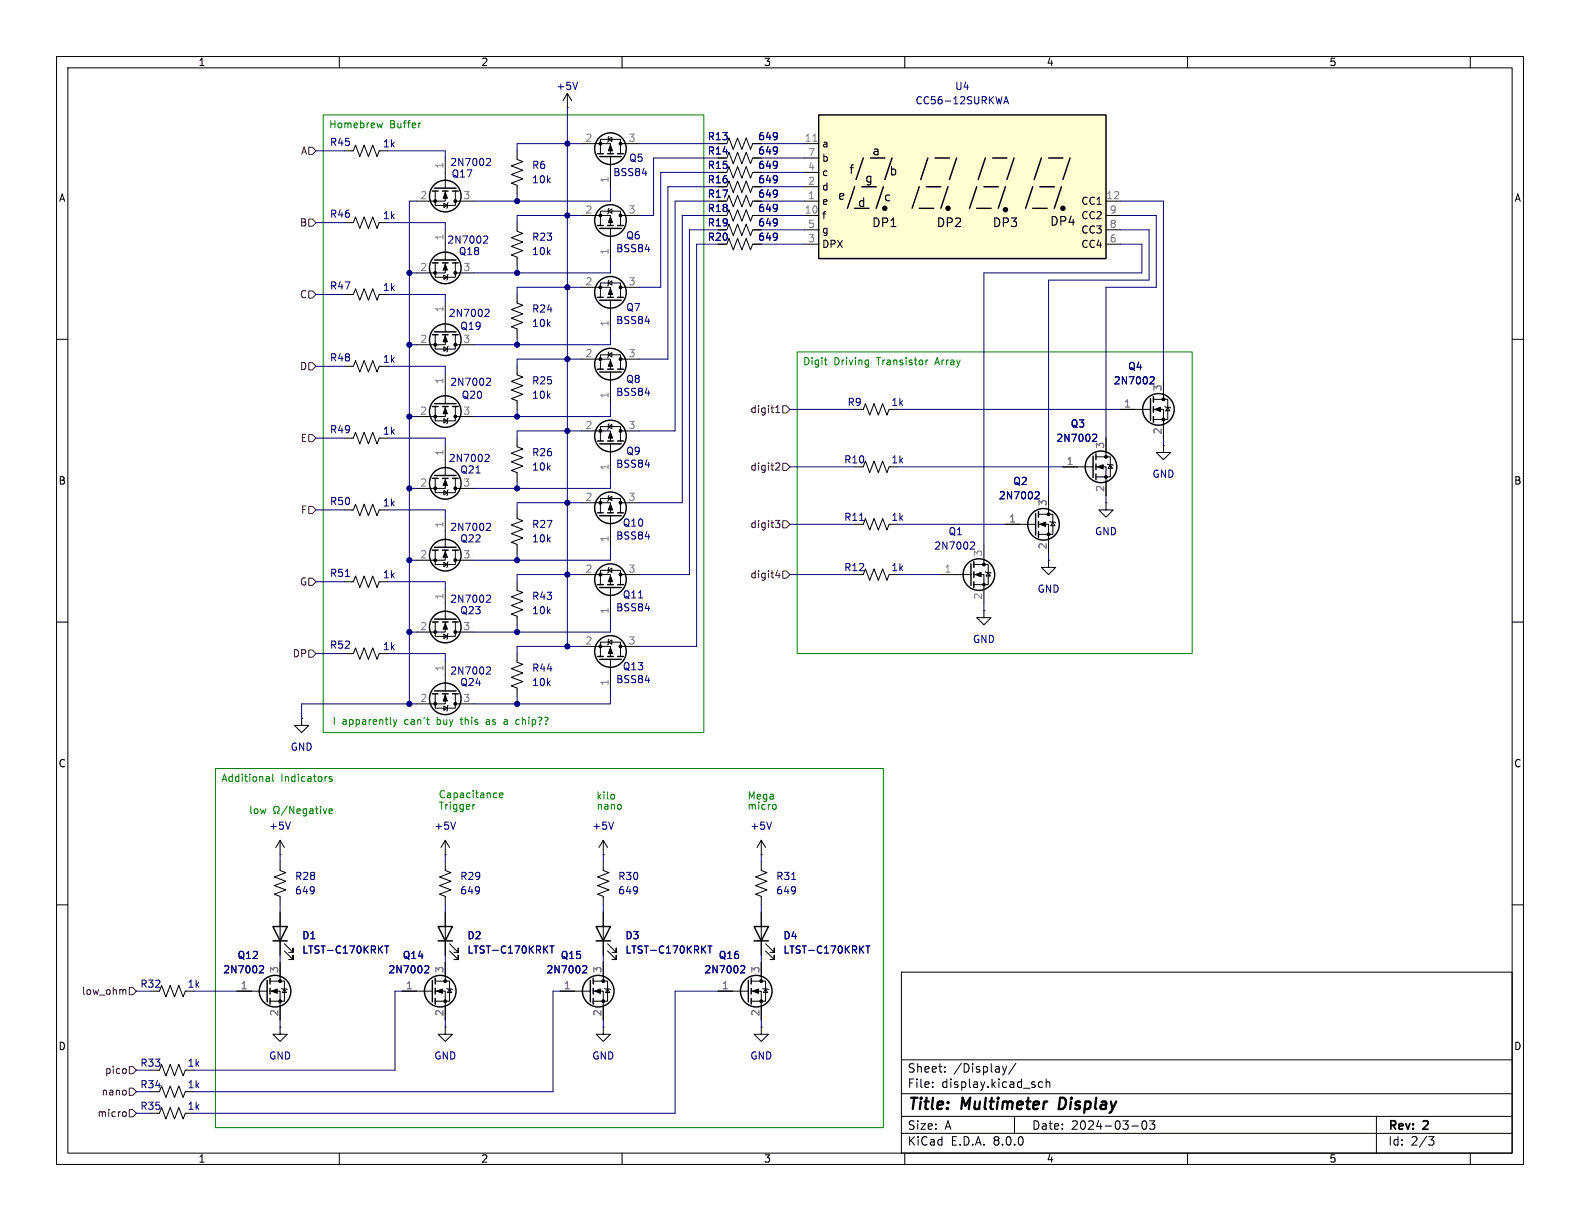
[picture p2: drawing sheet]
<svg xmlns="http://www.w3.org/2000/svg" width="279mm" height="216mm" viewBox="0 0 279 216" stroke-linecap="round" stroke-linejoin="round" font-family="sans-serif">
<g fill="none" stroke="#000" stroke-width=".18">
<path d="M10 10h259.4v195.9h-259.4zM12 12h255.4v191.9h-255.4zM60 10v2M110 10v2M160 10v2M210 10v2M260 10v2M61 26.7h1.5l.4-1 .7 2 .8-2 .8 2 .7-2 .8 2 .4-1h.2M91.4 26.7v1.5l1.1 .4-2.1 .7 2.1 .8-2.1 .8 2.1 .7-2.1 .8 1 .4v1.5M128.5 30.5l.4-1 .8 2 .7-2 .8 2 .8-2 .7 2 .4-1h1.5M128.5 35.6l.4-1.1 .8 2.1 .7-2.1 .8 2.1 .8-2.1 .7 2.1 .4-1h1.5M128.5 27.9l.4-1 .8 2.1 .7-2.1 .8 2.1 .8-2.1 .7 2.1 .4-1.1h1.5"/>
<path d="M128.5 38.1l.4-1 .8 2 .7-2 .8 2 .8-2 .7 2 .4-1h1.5M128.5 33l.4-1 .8 2 .7-2 .8 2 .8-2 .7 2 .4-1h1.5M128.5 25.4l.4-1 .8 2 .7-2 .8 2 .8-2 .7 2 .4-1h1.5M10 60h2M267.4 60h2M61 77.5h1.5l.4-1 .7 2 .8-2 .8 2 .7-2 .8 2 .4-1h.2M78.7 78.7v5.4M91.4 77.5v1.5l1.1 .4-2.1 .7 2.1 .8-2.1 .8 2.1 .7-2.1 .8 1 .4v1.5M152.4 72.4h.3l.3-1 .8 2 .8-2 .7 2 .8-2 .7 2 .4-1M195.6 77.5v3.3M198.1 72.4h5.4M204 72.4h1.7v5.1"/>
<path d="M204 70.6h2.5v3.6h-2.5M205.7 78.7v1.3h1.3l-1.3 1.3-1.2-1.3h1.2M205.7 78.7h.1M205.7 67.3v3.3M206 71.9l.1 .1h.8l.1 .1M206.5 72l.4 .6h-.8zM61 90.2h1.5l.4-1 .7 2 .8-2 .8 2 .7-2 .8 2 .4-1h.2M77 84.6v2.5h3.5v-2.5M77 97.3v2.5h3.5v-2.5M78.5 86.7l.6 .4-.6 .4zM78.5 99.4l.6 .4-.6 .4zM78.7 84.6v1.8h-5"/>
<path d="M78.7 97.3v1.8h-5M78.7 91.4v5.4M79.2 86.6l-.1 .1v.8l-.1 .1M79.2 99.3l-.1 .1v.8l-.1 .1M80.5 86.4h3.3M80.5 99.1h3.3M91.4 90.2v1.5l1.1 .4-2.1 .7 2.1 .8-2.1 .8 2.1 .7-2.1 .8 1 .4v1.5M152.7 92.7l.3-1 .8 2 .8-2 .7 2 .8-2 .7 2 .4-1M152.7 82.6l.3-1.1 .8 2.1 .8-2.1 .7 2.1 .8-2.1 .7 2.1 .4-1M172.2 99.8h2.6v3.6h-2.6M174 96.5v3.3M177.8 92.7h5.3"/>
<path d="M183.6 92.7h1.8v5.1M183.6 90.9h2.6v3.6h-2.6M185.4 99.1v1.2h1.3l-1.3 1.3-1.3-1.3h1.3M185.4 99.1h.1M185.4 87.6v3.3M185.7 92.2l.1 .1h.8l.1 .2M186.2 92.3l.4 .7h-.8zM188 82.6h5.3M193.8 82.6h1.8v5M193.8 80.8h2.5v3.5h-2.5M195.6 88.9v1.3h1.2l-1.2 1.2-1.3-1.2h1.3M195.6 88.9h.1"/>
<path d="M195.8 82l.2 .2h.7l.1 .1M196.3 82.2l.4 .6h-.7zM10 110h2M61 102.9h1.5l.4-1 .7 2 .8-2 .8 2 .7-2 .8 2 .4-1h.2M61 115.6h1.5l.4-1 .7 2 .8-2 .8 2 .7-2 .8 2 .4-1h.2M77 110v2.5h3.5v-2.5M78.5 112.1l.6 .4-.6 .4zM78.7 110v1.8h-5M78.7 104.1v5.4M78.7 116.8v5.4M79.2 112l-.1 .1v.8l-.1 .1M80.5 111.8h3.3"/>
<path d="M102.9 101.6h5v1.8M106.2 103.4v-2.6h3.5v2.6M107.6 100.8l.6-.3v.7zM107.7 100.3l-.1 .2v.7l-.2 .1M107.9 103.9v5.3M109.7 101.6h3.3M152.7 101.6l.3-1 .8 2 .8-2 .7 2 .8-2 .7 2 .4-1M166.4 101.6h5.3M172.2 101.6h1.8v5.1M174 108v1.2h1.3l-1.3 1.3-1.3-1.3h1.3M174 108h.1M174.2 101.1l.2 .1h.7l.2 .1"/>
<path d="M174.8 101.2l.3 .7h-.7zM267.4 110h2M53.3 127v1.3h1.3l-1.3 1.2-1.2-1.2h1.2M53.3 127h.1M77 122.7v2.5h3.5v-2.5M78.5 124.8l.6 .4-.6 .4zM78.7 122.7v1.8h-5M79.2 124.7l-.1 .1v.8l-.1 .1M80.5 124.5h3.3M10 160h2M49.5 151.1h.1M49.5 148.6l-.7 1.3"/>
<path d="M49.5 148.6v2.5M49.5 148.6l.8 1.3M106.7 151.1h.1M106.7 152.4v1.5l1 .4-2 .8 2 .7-2 .8 2 .8-2 .7 1 .4v1.5M106.7 148.6l-.8 1.3M106.7 148.6v2.5M106.7 148.6l.7 1.3M267.4 160h2M99.1 175.3h5.3M104.9 175.3h1.8v5M104.9 173.5h2.5v3.5h-2.5M106.7 170.2v3.3"/>
<path d="M106.9 174.8l.2 .1h.7l.1 .1M107.4 174.9l.4 .6h-.7zM134.6 161.3v7.6M135.4 168.1l1.5 1.6v-.8v.8h-.8M135.4 166.9l1.5 1.5v-.8v.8h-.8M159.4 171.9h108v32h-108zM106.7 181.6v1.3h1.2l-1.2 1.3-1.3-1.3h1.3M106.7 181.6h.1M159.4 197.4h108M159.4 193.4h108M159.4 187.4h108M164.9 192.1v.2"/>
<path d="M164.9 191.4v.1M167.1 189.4v.2M167.1 188.7v.1M177.3 188.6l.3 1M177.6 189.6l-.1 .3-.2 .2M178 188.6l-.4 1M179.4 197.4v3M179.6 188l-1.2 1.9M184.4 191.4l-.5-.1-.3 .3v.4l.2 .2h.6M185 191.4l.2-.1 .4 .1v.9M185 190.8v1.5M200.1 199.1h1.2"/>
<path d="M202.1 198.3l.2-.1a.81 .81 0 0 1 .6 .6 .81 .81 0 0 1-.3 .8l-.2 .1a.81 .81 0 0 1-.3-1.4zM203.3 198.2h.9l-.5 .6 .4 .1v.6l-.2 .2h-.4l-.2-.2M243.4 197.4v6.5M60 203.9v2M110 203.9v2M159.4 200.4h108M160 203.9v2M210 203.9v2M252.6 201h1l-.5 .6 .4 .1 .1 .5-.3 .3h-.4M260 203.9v2"/>
</g>
<path d="M187.5 194.1l-.3 2h.5" fill="none" stroke="#000" stroke-width=".4"/>
<g fill="none" stroke="#000" stroke-width=".25">
<path d="M203.5 70.5v3.8M204 70.1v1M204 71.9v1M204 73.7v1M76.5 84.6h1M76.5 97.3h1M76.8 84.1h3.8M76.8 96.8h3.8M78.2 84.6h1M78.2 97.3h1M80 84.6h1M80 97.3h1"/>
<path d="M171.7 99.7v3.8M172.2 99.3v1M183.1 90.8v3.8M183.6 90.4v1M183.6 92.2v1M183.6 94v1M193.3 80.6v3.9M193.8 80.3v1M193.8 82v1.1M193.8 83.8v1M76.5 110h1M76.8 109.5h3.8"/>
<path d="M78.2 110h1M80 110h1M105.7 103.4h1M106 103.9h3.9M107.4 103.4h1.1M109.2 103.4h1M172.2 101.1v1M172.2 102.9v1M76.5 122.7h1M76.8 122.2h3.8M78.2 122.7h1M80 122.7h1"/>
<path d="M104.4 173.4v3.8M104.9 173v1M104.9 174.8v1M104.9 176.5v1M133.3 163.8h2.6l-1.3 2.6zM133.3 166.4h2.6"/>
<circle cx="204.9" cy="72.4" r="2.79"/>
<circle cx="78.7" cy="85.5" r="2.79"/>
<circle cx="78.7" cy="98.2" r="2.79"/>
<circle cx="184.5" cy="92.7" r="2.79"/>
<circle cx="194.7" cy="82.5" r="2.79"/>
<circle cx="78.7" cy="110.9" r="2.79"/>
<circle cx="107.9" cy="102.5" r="2.79"/>
<circle cx="173.1" cy="101.6" r="2.79"/>
<circle cx="78.7" cy="123.6" r="2.79"/>
<circle cx="105.8" cy="175.3" r="2.79"/>
</g>
<g fill="#000" stroke="#000" stroke-width=".18">
<path d="M204.2 72.4l1-.4v.8zM78.7 84.8l.4 1.1h-.7zM78.7 97.5l.4 1.1h-.7zM183.9 92.7l1-.4v.8zM194.1 82.6l1-.4v.7zM78.7 110.2l.4 1.1h-.7zM107.9 101.9l.4 1h-.7zM172.5 101.6l1-.4v.8zM78.7 122.9l.4 1.1h-.7zM105.2 175.3l1-.4v.7z"/>
<circle cx="205.7" cy="74.2" r=".25"/>
<circle cx="205.7" cy="70.6" r=".25"/>
<circle cx="77" cy="99.1" r=".25"/>
<circle cx="77" cy="86.4" r=".25"/>
<circle cx="80.5" cy="99.1" r=".25"/>
<circle cx="80.5" cy="86.4" r=".25"/>
<circle cx="174" cy="99.8" r=".25"/>
<circle cx="185.4" cy="90.9" r=".25"/>
<circle cx="185.4" cy="94.5" r=".25"/>
<circle cx="195.6" cy="80.8" r=".25"/>
<circle cx="195.6" cy="84.3" r=".25"/>
<circle cx="77" cy="111.8" r=".25"/>
<circle cx="80.5" cy="111.8" r=".25"/>
<circle cx="106.2" cy="101.6" r=".25"/>
<circle cx="109.7" cy="101.6" r=".25"/>
<circle cx="174" cy="103.4" r=".25"/>
<circle cx="77" cy="124.5" r=".25"/>
<circle cx="80.5" cy="124.5" r=".25"/>
<circle cx="106.7" cy="173.5" r=".25"/>
<circle cx="106.7" cy="177" r=".25"/>
</g>
<g fill="none" stroke="#000084" stroke-width=".18">
<path d="M193.4 76.8h.4l.1 .3-.7 .9h.7M203.6 66.6l.4 .1 .1 .3-.8 .9h.8M86 80.3l.4 .1 .1 .3-.8 .9h.8M86.2 92.5l.4 .1 .1 .3-.7 .9h.7M171.8 95.8l.4 .1 .1 .3-.7 .9h.7M183.2 86.9l.5 .1 .1 .3-.8 .9h.8M86.2 117.9l.4 .1 .1 .3-.7 .9h.7M86.2 105.2l.4 .1 .1 .3-.7 .9h.7M51.3 145.4l-.4 1.2M108.5 145.4l-.4 1.2M103.2 170.8h.4l.2 .3-.8 .9h.8M153.1 167.3h.7"/>
<path d="M153.5 167.3v1.2"/>
</g>
<path d="M152 92h.7M61.1 101.9h.7" fill="none" stroke="#000080" stroke-width=".18"/>
<path d="M144.8 20.3h50.8v25.4h-50.8z" fill="#fffed0"/>
<g fill="none" stroke="#000" stroke-width=".25">
<path d="M76.5 33.8h1M76.8 33.3h3.8M78.2 33.8h1M80 33.8h1M105.7 27.2h1M105.7 39.9h1M106 27.7h3.9M107.4 27.2h1.1M107.4 39.9h1.1M109.2 27.2h1M109.2 39.9h1M144.8 20.3h50.8v25.4h-50.8z"/>
<path d="M151.1 33l-1.2 3.8M151.1 36.8h2.6M152.4 33h2.5M152.7 27.9l-1.3 3.9M153.9 27.9h2.6M156.2 33l-1.3 3.8M157.7 27.9l-1.2 3.9M162.6 36.8h2.5M162.6 33l-1.3 3.8M163.8 33h2.6M164.1 27.9l-1.3 3.9M165.4 27.9h2.5"/>
<path d="M167.6 33l-1.2 3.8M169.2 27.9l-1.3 3.9M172.7 36.8h2.6M172.7 33l-1.3 3.8M174 33h2.5M174.2 27.9l-1.2 3.9M175.5 27.9h2.6M177.8 33l-1.3 3.8M179.3 27.9l-1.2 3.9M182.6 36.8h2.6M182.6 33l-1.2 3.8M183.9 33h2.5"/>
<path d="M184.1 27.9l-1.2 3.9M185.4 27.9h2.6M187.7 33l-1.3 3.8M189.2 27.9l-1.2 3.9M76.5 46.5h1M76.5 59.2h1M76.8 46h3.8M76.8 58.7h3.8M78.2 46.5h1M78.2 59.2h1M80 46.5h1M80 59.2h1"/>
<path d="M105.7 52.6h1M106 53.1h3.9M106 40.4h3.9M107.4 52.6h1.1M109.2 52.6h1M76.5 71.9h1M76.8 71.4h3.8M78.2 71.9h1M80 71.9h1M105.7 78h1M105.7 65.3h1M106 78.5h3.9"/>
<path d="M106 65.8h3.9M107.4 78h1.1M107.4 65.3h1.1M109.2 78h1M109.2 65.3h1M105.7 90.7h1M106 91.2h3.9M107.4 90.7h1.1M109.2 90.7h1M105.7 116.1h1M106 116.6h3.9M107.4 116.1h1.1"/>
<path d="M109.2 116.1h1M47.2 173.4v3.8M47.8 173v1M47.8 174.8v1M47.8 176.5v1M48.3 163.8h2.5l-1.3 2.6zM48.3 166.4h2.5M76.5 173.4v3.8M77 173v1M77 174.8v1M77 176.5v1M77.5 163.8h2.5l-1.3 2.6z"/>
<path d="M77.5 166.4h2.5M105.4 163.8h2.5l-1.2 2.6zM105.4 166.4h2.5M132.3 173.4v3.8M132.8 173v1M132.8 174.8v1M132.8 176.5v1"/>
<circle cx="78.7" cy="34.7" r="2.79"/>
<circle cx="107.9" cy="39" r="2.79"/>
<circle cx="107.9" cy="26.3" r="2.79"/>
<circle cx="78.7" cy="47.4" r="2.79"/>
<circle cx="107.9" cy="51.7" r="2.79"/>
<circle cx="78.7" cy="60.1" r="2.79"/>
<circle cx="78.7" cy="72.8" r="2.79"/>
<circle cx="107.9" cy="64.4" r="2.79"/>
<circle cx="107.9" cy="77.1" r="2.79"/>
<circle cx="107.9" cy="89.8" r="2.79"/>
<circle cx="107.9" cy="115.2" r="2.79"/>
<circle cx="48.6" cy="175.3" r="2.79"/>
<circle cx="77.9" cy="175.3" r="2.79"/>
<circle cx="133.7" cy="175.3" r="2.79"/>
</g>
<g fill="#000" stroke="#000" stroke-width=".25">
<circle cx="156.5" cy="36.8" r=".36"/>
<circle cx="167.6" cy="36.8" r=".36"/>
<circle cx="177.8" cy="37.1" r=".36"/>
<circle cx="188" cy="36.8" r=".36"/>
</g>
<g fill="none" stroke="#000" stroke-width=".18">
<path d="M100.3 19.1h.1M100.3 16.5l-.7 1.3M100.3 16.5v2.6M100.3 16.5l.8 1.3M61 39.4h1.5l.4-1 .7 2 .8-2 .8 2 .7-2 .8 2 .4-1h.2M77 33.8v2.5h3.5v-2.5M78.5 35.9l.6 .4-.6 .4zM78.7 33.8v1.8h-5M78.7 27.9v5.4M79.2 35.8l-.1 .1v.8l-.1 .1M80.5 35.6h3.3M91.4 39.4v1.5l1.1 .4-2.1 .7 2.1 .8-2.1 .8 2.1 .7-2.1 .8 1 .4v1.5"/>
<path d="M102.9 25.4h5v1.8M102.9 38.1h5v1.8M106.2 27.2v-2.6h3.5v2.6M106.2 39.9v-2.6h3.5v2.6M107.6 24.6l.6-.3v.7zM107.6 37.3l.6-.3v.7zM107.7 24.1l-.1 .2v.7l-.2 .1M107.7 36.8l-.1 .2v.7l-.2 .1M107.9 27.7v5.3M109.7 38.1h3.3M109.7 25.4h3.3M133.3 35.6h1.3"/>
<path d="M133.3 38.1h1.3M133.3 25.4h1.3M133.3 33h1.3M133.3 30.5h1.3M133.3 27.9h1.3M142.2 35.6h2.6M142.2 38.1h2.6M142.2 25.4h2.6M142.2 33h2.6M142.2 30.5h2.6M142.2 27.9h2.6M195.6 35.6h2.5"/>
<path d="M195.6 38.1h2.5M61 52.1h1.5l.4-1 .7 2 .8-2 .8 2 .7-2 .8 2 .4-1h.2M77 46.5v2.5h3.5v-2.5M77 59.2v2.5h3.5v-2.5M78.5 48.6l.6 .4-.6 .4zM78.7 46.5v1.8h-5M78.7 59.2v1.8h-5M78.7 40.6v5.4M78.7 53.3v5.4M79.2 48.5l-.1 .1v.8l-.1 .1M80.5 48.3h3.3M91.4 52.1v1.5l1.1 .4-2.1 .7 2.1 .8-2.1 .8 2.1 .7-2.1 .8 1 .4v1.5"/>
<path d="M102.9 50.8h5v1.8M106.2 52.6v-2.6h3.5v2.6M107.6 50l.6-.3v.7zM107.7 49.5l-.1 .2v.7l-.2 .1M107.9 40.4v5.3M107.9 53.1v5.3M109.7 50.8h3.3M128.5 40.6l.4-1 .8 2.1 .7-2.1 .8 2.1 .8-2.1 .7 2.1 .4-1.1h1.5M128.5 43.2l.4-1 .8 2 .7-2 .8 2 .8-2 .7 2 .4-1h1.5M142.2 43.2h2.6M142.2 40.6h2.6M195.6 43.2h2.5"/>
<path d="M195.6 40.6h2.5M61 64.8h1.5l.4-1 .7 2 .8-2 .8 2 .7-2 .8 2 .4-1h.2M77 71.9v2.5h3.5v-2.5M78.5 74l.6 .4-.6 .4zM78.5 61.3l.6 .4-.6 .4zM78.7 71.9v1.8h-5M78.7 66v5.4M79.2 73.9l-.1 .1v.8l-.1 .1M79.2 61.2l-.1 .1v.8l-.1 .1M80.5 73.7h3.3M80.5 61h3.3M91.4 64.8v1.5l1.1 .4-2.1 .7 2.1 .8-2.1 .8 2.1 .7-2.1 .8 1 .4v1.5"/>
<path d="M102.9 76.2h5v1.8M102.9 63.5h5v1.8M106.2 78v-2.6h3.5v2.6M106.2 65.3v-2.6h3.5v2.6M107.6 75.4l.6-.3v.7zM107.6 62.7l.6-.3v.7zM107.7 74.9l-.1 .2v.7l-.2 .1M107.7 62.2l-.1 .2v.7l-.2 .1M107.9 65.8v5.3M107.9 78.5v5.3M109.7 76.2h3.3M109.7 63.5h3.3"/>
<path d="M195.6 77.5v2.5M198.1 72.4h2.6M205.7 67.3v2.6M205.7 74.9v2.6M102.9 88.9h5v1.8M106.2 90.7v-2.6h3.5v2.6M107.6 88.1l.6-.3v.7zM107.7 87.6l-.1 .2v.7l-.2 .1M107.9 91.2v5.3M109.7 88.9h3.3M177.8 92.7h2.5M185.4 87.6v2.6"/>
<path d="M185.4 95.3v2.5M188 82.6h2.5M195.6 85.1v2.5M91.4 102.9v1.5l1.1 .4-2.1 .7 2.1 .8-2.1 .8 2.1 .7-2.1 .8 1 .4v1.5M91.4 115.6v1.5l1.1 .4-2.1 .7 2.1 .8-2.1 .8 2.1 .7-2.1 .8 1 .4v1.5M102.9 114.3h5v1.8M106.2 116.1v-2.6h3.5v2.6M107.6 113.5l.6-.3v.7zM107.7 113l-.1 .2v.7l-.2 .1M107.9 116.6v5.3M109.7 114.3h3.3M49.5 152.4v1.5l1 .4-2 .8 2 .7-2 .8 2 .8-2 .7 1 .4v1.5"/>
<path d="M78.7 151.1h.1M78.7 152.4v1.5l1.1 .4-2.1 .8 2.1 .7-2.1 .8 2.1 .8-2.1 .7 1 .4v1.5M78.7 148.6l-.7 1.3M78.7 148.6v2.5M78.7 148.6l.8 1.3M134.6 151.1h.1M134.6 152.4v1.5l1 .4-2 .8 2 .7-2 .8 2 .8-2 .7 1 .4v1.5M134.6 148.6l-.7 1.3M134.6 148.6v2.5M134.6 148.6l.8 1.3M28.2 175.3l.4-1.1 .7 2.1 .8-2.1 .8 2.1 .7-2.1 .8 2.1 .4-1M41.9 175.3h5.3"/>
<path d="M47.8 175.3h1.7v5M47.8 173.5h2.5v3.5h-2.5M49.5 161.3v7.6M49.5 170.2v3.3M49.8 174.8l.1 .1h.8l.1 .1M50.3 168.1l1.5 1.6v-.8v.8h-.7M50.3 166.9l1.5 1.5v-.8v.8h-.7M50.3 174.9l.4 .6h-.8zM71.1 175.3h5.4M77 175.3h1.7v5M77 173.5h2.5v3.5h-2.5M78.7 161.3v7.6"/>
<path d="M78.7 170.2v3.3M79 174.8l.1 .1h.8l.1 .1M79.5 168.1l1.5 1.6v-.8v.8h-.7M79.5 166.9l1.5 1.5v-.8v.8h-.7M79.5 174.9l.4 .6h-.8zM99.1 175.3h2.5M106.7 161.3v7.6M106.7 170.2v2.5M106.7 177.8v2.5M107.4 168.1l1.6 1.6v-.8v.8h-.8M107.4 166.9l1.6 1.5v-.8v.8h-.8M127 175.3h5.3"/>
<path d="M132.8 175.3h1.8v5M132.8 173.5h2.6v3.5h-2.6M134.6 161.3v2.5M134.6 166.4v2.5M134.6 170.2v3.3M134.9 174.8l.1 .1h.8l.1 .1M135.4 174.9l.4 .6h-.8zM28.2 193l.4-1 .7 2.1 .8-2.1 .8 2.1 .7-2.1 .8 2.1 .4-1.1M28.2 189.2l.4-1 .7 2 .8-2 .8 2 .7-2 .8 2 .4-1M28.2 196.9l.4-1.1 .7 2.1 .8-2.1 .8 2.1 .7-2.1 .8 2.1 .4-1M49.5 181.6v1.3h1.3l-1.3 1.3-1.2-1.3h1.2M49.5 181.6h.1"/>
<path d="M78.7 181.6v1.3h1.3l-1.3 1.3-1.2-1.3h1.2M78.7 181.6h.1M134.6 181.6v1.3h1.3l-1.3 1.3-1.3-1.3h1.3M134.6 181.6h.1"/>
</g>
<path d="M143.8 25h.7" fill="none" stroke="#808080" stroke-width=".18"/>
<g fill="none" stroke="#000084" stroke-width=".18">
<path d="M102.1 14.5l-.4 1.3M177.5 18.4l.4-1.3 .4 1.3M177.6 18h.6M86.2 28l.4 .1 .1 .3-.7 .9h.7M85.7 41.7l.4 .1 .1 .3-.7 .9h.7M86 54.7h.4l.1 .3-.8 1h.8M86.2 66.9h.4l.1 .3-.7 .9h.7M193.4 76.8h.4l.1 .3-.7 .9h.7M203.6 66.6l.4 .1 .1 .3-.8 .9h.8M183.2 86.9l.5 .1 .1 .3-.8 .9h.8M80.6 145.4l-.5 1.2M136.4 145.4l-.4 1.2"/>
<path d="M46.1 170.8h.4l.1 .3-.8 .9h.8M68 167.3h.8M68.4 167.3v1.2M75.3 170.8h.4l.1 .3-.8 .9h.8M97.2 167.3h.8M97.6 167.3v1.2M103.2 170.8h.4l.2 .3-.8 .9h.8M125.2 167.3h.7M125.5 167.3v1.2M131.2 170.8h.4l.1 .3-.8 .9h.8M153.1 167.3h.7M153.5 167.3v1.2"/>
</g>
<g fill="#000" stroke="#000" stroke-width=".18">
<path d="M78.7 34l.4 1.1h-.7zM107.9 25.7l.4 1h-.7zM107.9 38.4l.4 1h-.7zM78.7 46.7l.4 1.1h-.7zM78.7 59.4l.4 1.1h-.7zM107.9 51.1l.4 1h-.7zM78.7 72.1l.4 1.1h-.7zM107.9 76.5l.4 1h-.7zM107.9 63.8l.4 1h-.7zM107.9 89.2l.4 1h-.7zM107.9 114.6l.4 1h-.7zM48 175.3l1-.4v.7z"/>
<path d="M77.2 175.3l1-.4v.7zM133.1 175.3l1-.4v.7z"/>
<circle cx="77" cy="35.6" r=".25"/>
<circle cx="80.5" cy="35.6" r=".25"/>
<circle cx="106.2" cy="38.1" r=".25"/>
<circle cx="106.2" cy="25.4" r=".25"/>
<circle cx="109.7" cy="38.1" r=".25"/>
<circle cx="109.7" cy="25.4" r=".25"/>
<circle cx="77" cy="48.3" r=".25"/>
<circle cx="80.5" cy="48.3" r=".25"/>
<circle cx="106.2" cy="50.8" r=".25"/>
<circle cx="109.7" cy="50.8" r=".25"/>
<circle cx="77" cy="73.7" r=".25"/>
<circle cx="77" cy="61" r=".25"/>
<circle cx="80.5" cy="73.7" r=".25"/>
<circle cx="80.5" cy="61" r=".25"/>
<circle cx="106.2" cy="63.5" r=".25"/>
<circle cx="106.2" cy="76.2" r=".25"/>
<circle cx="109.7" cy="63.5" r=".25"/>
<circle cx="109.7" cy="76.2" r=".25"/>
<circle cx="106.2" cy="88.9" r=".25"/>
<circle cx="109.7" cy="88.9" r=".25"/>
<circle cx="106.2" cy="114.3" r=".25"/>
<circle cx="109.7" cy="114.3" r=".25"/>
<circle cx="49.5" cy="173.5" r=".25"/>
<circle cx="49.5" cy="177" r=".25"/>
<circle cx="78.7" cy="173.5" r=".25"/>
<circle cx="78.7" cy="177" r=".25"/>
<circle cx="134.6" cy="173.5" r=".25"/>
<circle cx="134.6" cy="177" r=".25"/>
</g>
<g fill="none" stroke="#000080" stroke-width=".18">
<path d="M100.3 19.1v95.2M55.9 39.4h5.1M55.9 26.7h5.1M68.6 26.7h10.1v1.2M68.6 39.4h10.1v1.2M73.7 35.6h-1.3v88.9M91.4 34.3v1.3M102.9 25.4h-11.5v1.3M102.9 38.1h-11.5v1.3M107.9 33v2.6h-24.1M113 25.4h14M127 35.6h-7.6v40.6h-6.4"/>
<path d="M127 38.1h-6.4v50.8h-7.6M127 30.5h-10.2v20.3h-3.8M127 27.9h-11.4v10.2h-2.6M127 33h-8.9v30.5h-5.1M134.6 25.4h7.6M134.6 35.6h7.6M134.6 38.1h7.6M134.6 33h7.6M134.6 30.5h7.6M134.6 27.9h7.6M198.1 38.1h6.4v12.7h-8.9v26.7M198.1 35.6h7.6v31.7"/>
<path d="M55.9 52.1h5.1M68.6 52.1h10.1v1.2M72.4 48.3h1.3M91.4 47v1.3M91.4 59.7v1.3M102.9 50.8h-11.5v1.3M107.9 45.7v2.6h-24.1M107.9 58.4v2.6h-24.1M127 40.6h-5.1v61h-8.9M127 43.2h-3.8v71.1h-10.2M134.6 43.2h7.6M134.6 40.6h7.6"/>
<path d="M198.1 43.2h3.8v5.1h-27.9v48.2M198.1 40.6h5.1v8.9h-17.8v38.1M55.9 77.5h5.1M55.9 64.8h5.1M68.6 77.5h10.1v1.2M68.6 64.8h10.1v1.2M72.4 61h1.3M72.4 73.7h1.3M91.4 72.4v1.3M102.9 63.5h-11.5v1.3M102.9 76.2h-11.5v1.3M107.9 71.1v2.6h-24.1"/>
<path d="M139.7 72.4h11.4M158.7 72.4h39.4M205.7 77.5v1.2M55.9 90.2h5.1M68.6 90.2h10.1v1.2M72.4 99.1h1.3M72.4 86.4h1.3M91.4 85.1v1.3M91.4 97.8v1.3M102.9 88.9h-11.5v1.3M107.9 96.5v2.6h-24.1M107.9 83.8v2.6h-24.1"/>
<path d="M139.7 82.6h11.4M139.7 92.7h11.4M158.7 82.6h29.3M158.7 92.7h19.1M185.4 97.8v1.3M195.6 87.6v1.3M55.9 102.9h5.1M55.9 115.6h5.1M68.6 102.9h10.1v1.2M68.6 115.6h10.1v1.2M72.4 111.8h1.3M91.4 110.5v1.3"/>
<path d="M102.9 101.6h-11.5v1.3M102.9 114.3h-11.5v1.3M107.9 109.2v2.6h-24.1M139.7 101.6h11.4M158.7 101.6h7.7M174 106.7v1.3M73.7 124.5h-20.4v2.5M91.4 123.2v1.3M107.9 121.9v2.6h-24.1M49.5 151.1v1.3M78.7 151.1v1.3M106.7 151.1v1.3"/>
<path d="M134.6 151.1v1.3M140 155.5h.7M24.1 175.3h2.6M34.3 175.3h7.6M49.5 160v1.3M49.5 168.9v1.3M71.1 175.3h-1.3v13.9h-35.5M78.7 160v1.3M78.7 168.9v1.3M99.1 175.3h-1.3v17.7h-63.5M106.7 160v1.3M106.7 168.9v1.3"/>
<path d="M127 175.3h-7.6v21.6h-85.1M134.6 160v1.3M134.6 168.9v1.3M24.1 189.2h2.6M24.1 193h2.6M24.1 196.9h2.6M49.5 180.3v1.3M78.7 180.3v1.3M106.7 180.3v1.3M134.6 180.3v1.3"/>
</g>
<g fill="none" stroke="#800000" stroke-width=".18">
<path d="M54.6 26h.6l.7 .7-.7 .6h-.6zM54.6 38.7h.6l.7 .7-.7 .6h-.6zM54.6 51.4h.6l.7 .7-.7 .6h-.6zM54.6 76.8h.6l.7 .7-.7 .6h-.6zM54.6 64.1h.6l.7 .7-.7 .6h-.6zM137.2 73h.7M137.2 72.1l.3-.4v1.3M138.4 71.8h.7l.6 .6-.6 .6h-.7zM54.6 89.5h.6l.7 .7-.7 .6h-.6zM137.1 92h.8l-.4 .5 .3 .1 .1 .4-.2 .3h-.4M137.4 81.9h.4l.1 .3-.8 .9h.8M138.4 92.1h.7l.6 .6-.6 .6h-.7z"/>
<path d="M138.4 81.9h.7l.6 .7-.6 .6h-.7zM54.6 102.2h.6l.7 .7-.7 .6h-.6zM54.6 114.9h.6l.7 .7-.7 .6h-.6zM137.5 100.8l-.3 1h.8M137.8 101.3v.9M138.4 101h.7l.6 .6-.6 .6h-.7zM21.9 175l.4 .2v.6M22.9 174.6h.6l.6 .7-.6 .6h-.6zM21.9 196.6h.3l.1 .2v.5l-.4 .1M22.3 189.1v.6M22.9 192.4h.6l.6 .6-.6 .7h-.6zM22.9 188.6h.6l.6 .6-.6 .7h-.6z"/>
<path d="M22.9 196.2h.6l.6 .7-.6 .6h-.6z"/>
</g>
<g fill="none" stroke="#008000" stroke-width=".18">
<path d="M57.1 20.3h67.4v109.2h-67.4zM67.6 21.7l-.2 .9-.2-.6M74.4 21.7l-.2 .1M141 62.2h69.8v53.4h-69.8zM145.8 63.7h.5M146 64.4l.3 .1M153.5 63.7h.1M153.6 63.7v1l-.1 .2M153.6 64.4l-.1 .1M163.7 63.7v.8M164.1 63.7l-.4 .2M38.1 135.9h118.1v63.5h-118.1z"/>
<path d="M47.2 137.3h.2l.2 .2v.7M47.6 138.1l-.4 .1M47.6 137.6l-.4 .1M48.2 136.9v1.1l.2 .2M58.7 137.4l-.3-.1-.2 .2 .1 .2 .4 .1v.3h-.5M69.6 127.2l.3 .9M69.9 128.1l-.3 .4M70.2 127.2l-.3 .9M75.4 127.2h.5M75.8 128.1h.1M86.1 127.2l-.1 .1M86.1 127.6l-.1 .2 .1 .3"/>
<path d="M89.5 127.2l-.3 .1M89.6 127.6h-.3l-.2 .2 .1 .2 .4 .1M91.5 127.2l.3 .1M91.8 128l-.3 .1M48.4 143.9h.3v-.3a.54 .54 0 0 1-.3-.7 .54 .54 0 0 1 .8-.3 .58 .58 0 0 1-.1 1v.3h.3M50.8 142.5l-1.1 1.7M52 142.6v1.3l-.8-1.3v1.3M52.5 143.4l.6-.1v-.2l-.4-.1-.2 .2 .1 .6h.5M54.2 143.1l-.4-.1-.2 .3 .1 .5h.5M54.2 143v1l-.2 .3-.3-.1M54.8 143.1h.5l.1 .8M55.4 143.3l-.5 .1-.2 .2 .2 .3 .5-.1"/>
<path d="M55.8 143h.5M56 142.6v1.1l.3 .2M56.7 142.6v.1M56.7 143v.9M57.2 143l.3 .9 .3-.9M58.2 143.4l.6-.1-.1-.2-.3-.1-.2 .2 .1 .6h.4M84 142.2l-.3 .2M87.7 140.2l.2 .1M87.9 141l-.2 .1M88.3 140.6l.6-.1v-.2l-.4-.1-.2 .2 .1 .6h.5M108.5 140.5l.2 .2-.2 .5M137 142.2l.3 .3v.4l-.2 .1-.3 .1"/>
</g>
<g fill="#000080" stroke="#000080" stroke-width=".18">
<circle cx="100.3" cy="38.1" r=".46"/>
<circle cx="100.3" cy="25.4" r=".46"/>
<circle cx="91.4" cy="35.6" r=".46"/>
<circle cx="72.4" cy="61" r=".46"/>
<circle cx="72.4" cy="48.3" r=".46"/>
<circle cx="91.4" cy="73.7" r=".46"/>
<circle cx="100.3" cy="76.2" r=".46"/>
<circle cx="100.3" cy="50.8" r=".46"/>
<circle cx="91.4" cy="48.3" r=".46"/>
<circle cx="91.4" cy="61" r=".46"/>
<circle cx="100.3" cy="63.5" r=".46"/>
<circle cx="100.3" cy="88.9" r=".46"/>
<circle cx="91.4" cy="86.4" r=".46"/>
<circle cx="91.4" cy="99.1" r=".46"/>
<circle cx="72.4" cy="99.1" r=".46"/>
<circle cx="72.4" cy="111.8" r=".46"/>
<circle cx="91.4" cy="111.8" r=".46"/>
<circle cx="100.3" cy="101.6" r=".46"/>
<circle cx="72.4" cy="73.7" r=".46"/>
<circle cx="72.4" cy="86.4" r=".46"/>
<circle cx="100.3" cy="114.3" r=".46"/>
<circle cx="91.4" cy="124.5" r=".46"/>
<circle cx="72.4" cy="124.5" r=".46"/>
</g>
<g font-size="2.8">
<text x="160.4" y="196.8">Title:</text>
<text x="170.1" y="196.8">Multimeter</text>
<text x="188.1" y="196.8">Display</text>
</g>
<g font-size="2.1">
<text x="154.1" y="27.7">a</text>
<text x="148.1" y="35.6">e</text>
<text x="150.1" y="31">f</text>
<text x="152.8" y="32.5">g</text>
<text x="156.2" y="35.8">c</text>
<text x="157.2" y="31.3">b</text>
<text x="151.6" y="36.9">d</text>
<text x="154.1" y="40.4">DP1</text>
<text x="165.5" y="40.4">DP2</text>
<text x="175.4" y="40.4">DP3</text>
<text x="185.6" y="40.2">DP4</text>
<text x="160.4" y="189.9">Sheet:</text>
<text x="168.6" y="189.9">/Display/</text>
<text x="160.4" y="192.6">File:</text>
<text x="166.5" y="192.6">display.kicad_sch</text>
<text x="160.4" y="202.8">KiCad</text>
<text x="160.4" y="200">Size:</text>
<text x="167.1" y="200">A</text>
<text x="168.1" y="202.8">E.D.A.</text>
<text x="175.7" y="202.8">8.0.0</text>
<text x="182.4" y="200">Date:</text>
<text x="189.4" y="200">2024-03-03</text>
<text x="245.4" y="200.2">Rev:</text>
<text x="245.4" y="202.8">Id:</text>
<text x="249.5" y="202.8">2/3</text>
<text x="251.8" y="200.2">2</text>
</g>
<g font-size="1.8">
<text x="35" y="11.9">1</text>
<text x="85" y="11.9">2</text>
<text x="135" y="11.9">3</text>
<text x="185" y="11.9">4</text>
<text x="235" y="11.9">5</text>
<text x="125.1" y="27.5">R14</text>
<text x="125.1" y="25">R13</text>
<text x="145.3" y="26.3">a</text>
<text x="145.3" y="28.8">b</text>
<text x="10.3" y="35.9">A</text>
<text x="125.1" y="30.1">R15</text>
<text x="125.1" y="35.2">R17</text>
<text x="125.1" y="32.6">R16</text>
<text x="145.3" y="33.9">d</text>
<text x="145.3" y="31.3">c</text>
<text x="267.7" y="35.9">A</text>
<text x="125.1" y="37.7">R18</text>
<text x="125.1" y="40.2">R19</text>
<text x="145.3" y="36.4">e</text>
<text x="145.3" y="39">f</text>
<text x="145.3" y="41.5">g</text>
<text x="191.1" y="36.4">CC1</text>
<text x="191.1" y="41.5">CC3</text>
<text x="191.1" y="39">CC2</text>
<text x="125.1" y="42.8">R20</text>
<text x="145.3" y="44">DPX</text>
<text x="191.1" y="44">CC4</text>
<text x="10.3" y="85.9">B</text>
<text x="267.7" y="85.9">B</text>
<text x="10.3" y="135.9">C</text>
<text x="267.7" y="135.9">C</text>
<text x="10.3" y="185.9">D</text>
<text x="267.7" y="185.9">D</text>
<text x="35" y="205.8">1</text>
<text x="85" y="205.8">2</text>
<text x="135" y="205.8">3</text>
<text x="185" y="205.8">4</text>
<text x="235" y="205.8">5</text>
</g>
<g font-size="1.8" fill="#000084">
<text x="98.3" y="16.1">+5V</text>
<text x="161.8" y="18.6">CC56-12SURKWA</text>
<text x="67.6" y="26.3">1k</text>
<text x="79.5" y="29.6">2N7002</text>
<text x="134" y="27.5">649</text>
<text x="134" y="25">649</text>
<text x="94" y="32.6">10k</text>
<text x="108.4" y="31.3">BSS84</text>
<text x="134" y="30.1">649</text>
<text x="134" y="35.2">649</text>
<text x="134" y="32.6">649</text>
<text x="67.6" y="39">1k</text>
<text x="134" y="37.7">649</text>
<text x="134" y="40.2">649</text>
<text x="79" y="43.3">2N7002</text>
<text x="94" y="45.3">10k</text>
<text x="108.9" y="44.8">BSS84</text>
<text x="134" y="42.8">649</text>
<text x="67.6" y="51.7">1k</text>
<text x="79.3" y="56.2">2N7002</text>
<text x="94" y="58">10k</text>
<text x="108.9" y="57.5">BSS84</text>
<text x="67.6" y="64.4">1k</text>
<text x="79.5" y="68.4">2N7002</text>
<text x="94" y="70.7">10k</text>
<text x="108.9" y="70.2">BSS84</text>
<text x="157.5" y="72">1k</text>
<text x="196.9" y="68.2">2N7002</text>
<text x="67.6" y="77.1">1k</text>
<text x="79.3" y="81.9">2N7002</text>
<text x="94" y="83.4">10k</text>
<text x="108.9" y="82.9">BSS84</text>
<text x="157.5" y="82.1">1k</text>
<text x="186.7" y="78.3">2N7002</text>
<text x="67.6" y="89.8">1k</text>
<text x="176.5" y="88.5">2N7002</text>
<text x="203.7" y="84.7">GND</text>
<text x="79.5" y="94.1">2N7002</text>
<text x="108.9" y="95.6">BSS84</text>
<text x="157.5" y="92.3">1k</text>
<text x="193.5" y="94.8">GND</text>
<text x="94" y="96.1">10k</text>
<text x="157.5" y="101.2">1k</text>
<text x="165.1" y="97.4">2N7002</text>
<text x="67.6" y="102.5">1k</text>
<text x="79.5" y="106.8">2N7002</text>
<text x="183.4" y="105">GND</text>
<text x="94" y="108.8">10k</text>
<text x="108.9" y="108.3">BSS84</text>
<text x="172" y="113.9">GND</text>
<text x="67.6" y="115.2">1k</text>
<text x="79.5" y="119.5">2N7002</text>
<text x="94" y="121.5">10k</text>
<text x="108.9" y="121">BSS84</text>
<text x="51.3" y="132.9">GND</text>
<text x="47.5" y="146.9">+5V</text>
<text x="76.7" y="146.9">+5V</text>
<text x="104.6" y="146.9">+5V</text>
<text x="132.6" y="146.9">+5V</text>
<text x="52.1" y="158.3">649</text>
<text x="81.3" y="158.3">649</text>
<text x="109.2" y="158.3">649</text>
<text x="137.2" y="158.3">649</text>
<text x="39.4" y="172.3">2N7002</text>
<text x="53.3" y="168.8">LTST-C170KRKT</text>
<text x="68.6" y="172.3">2N7002</text>
<text x="82.6" y="168.8">LTST-C170KRKT</text>
<text x="96.5" y="172.3">2N7002</text>
<text x="110.5" y="168.8">LTST-C170KRKT</text>
<text x="124.5" y="172.3">2N7002</text>
<text x="138.4" y="168.8">LTST-C170KRKT</text>
<text x="33.1" y="174.9">1k</text>
<text x="33.1" y="188.8">1k</text>
<text x="47.5" y="187.6">GND</text>
<text x="76.7" y="187.6">GND</text>
<text x="104.6" y="187.6">GND</text>
<text x="132.6" y="187.6">GND</text>
<text x="33.1" y="192.6">1k</text>
<text x="33.1" y="196.4">1k</text>
</g>
<g font-size="1.8" fill="#000080">
<text x="168.8" y="16.1">U4</text>
<text x="58.3" y="26">R45</text>
<text x="111.2" y="28.8">Q5</text>
<text x="79.8" y="31.6">Q17</text>
<text x="94" y="30.1">R6</text>
<text x="58.3" y="38.7">R46</text>
<text x="81" y="45.3">Q18</text>
<text x="94" y="42.8">R23</text>
<text x="110.6" y="42.5">Q6</text>
<text x="58.3" y="51.4">R47</text>
<text x="81.3" y="58.5">Q19</text>
<text x="94" y="55.5">R24</text>
<text x="110.6" y="55.2">Q7</text>
<text x="58.3" y="64.1">R48</text>
<text x="199.4" y="65.6">Q4</text>
<text x="81.5" y="70.7">Q20</text>
<text x="94" y="68.2">R25</text>
<text x="110.6" y="67.9">Q8</text>
<text x="149.8" y="72">R9</text>
<text x="58.3" y="76.8">R49</text>
<text x="189.2" y="75.8">Q3</text>
<text x="81.3" y="83.9">Q21</text>
<text x="94" y="80.9">R26</text>
<text x="110.6" y="80.6">Q9</text>
<text x="149.2" y="82.1">R10</text>
<text x="58.3" y="89.5">R50</text>
<text x="179.1" y="86">Q2</text>
<text x="94" y="93.6">R27</text>
<text x="110" y="93.3">Q10</text>
<text x="149.2" y="92.3">R11</text>
<text x="167.6" y="94.8">Q1</text>
<text x="81.3" y="96.1">Q22</text>
<text x="149.2" y="101.2">R12</text>
<text x="58.3" y="102.2">R51</text>
<text x="94" y="106.3">R43</text>
<text x="110" y="106">Q11</text>
<text x="81.3" y="108.8">Q23</text>
<text x="58.3" y="114.9">R52</text>
<text x="94" y="119">R44</text>
<text x="110" y="118.7">Q13</text>
<text x="81.3" y="121.5">Q24</text>
<text x="52.1" y="155.8">R28</text>
<text x="81.3" y="155.8">R29</text>
<text x="109.2" y="155.8">R30</text>
<text x="137.2" y="155.8">R31</text>
<text x="53.3" y="166.3">D1</text>
<text x="82.6" y="166.3">D2</text>
<text x="110.5" y="166.3">D3</text>
<text x="138.4" y="166.3">D4</text>
<text x="41.9" y="169.8">Q12</text>
<text x="71.1" y="169.8">Q14</text>
<text x="99.1" y="169.8">Q15</text>
<text x="127" y="169.8">Q16</text>
<text x="24.7" y="174.9">R32</text>
<text x="24.7" y="188.8">R33</text>
<text x="24.7" y="192.6">R34</text>
<text x="24.7" y="196.4">R35</text>
</g>
<g font-size="1.8" fill="#008000">
<text x="58.1" y="23">Homebrew</text>
<text x="68.9" y="23">Buffer</text>
<text x="141.9" y="64.9">Digit</text>
<text x="147.4" y="64.9">Driving</text>
<text x="155.1" y="64.9">Transistor</text>
<text x="165.7" y="64.9">Array</text>
<text x="58.7" y="128.4">I</text>
<text x="60.5" y="128.4">apparently</text>
<text x="71.6" y="128.4">can't</text>
<text x="77.5" y="128.4">buy</text>
<text x="82" y="128.4">this</text>
<text x="86.6" y="128.4">as</text>
<text x="90" y="128.4">a</text>
<text x="92.3" y="128.4">chip??</text>
<text x="39.1" y="138.6">Additional</text>
<text x="49.7" y="138.6">Indicators</text>
<text x="77.5" y="141.2">Capacitance</text>
<text x="77.5" y="143.3">Trigger</text>
<text x="105.4" y="141.6">kilo</text>
<text x="105.4" y="143.3">nano</text>
<text x="132.1" y="143.3">micro</text>
<text x="132.1" y="141.6">Mega</text>
<text x="43.9" y="144">low</text>
</g>
<g font-size="1.8" fill="#800000">
<text x="53.1" y="27.5">A</text>
<text x="52.9" y="40.2">B</text>
<text x="52.9" y="52.9">C</text>
<text x="52.9" y="65.6">D</text>
<text x="132.6" y="73.3">digit1</text>
<text x="53.1" y="78.3">E</text>
<text x="132.6" y="83.4">digit2</text>
<text x="53.1" y="91">F</text>
<text x="132.6" y="93.6">digit3</text>
<text x="52.9" y="103.7">G</text>
<text x="132.6" y="102.5">digit4</text>
<text x="51.7" y="116.4">DP</text>
<text x="14.4" y="176.1">low_ohm</text>
<text x="18.5" y="190.1">pico</text>
<text x="17.1" y="197.7">micro</text>
<text x="17.9" y="193.9">nano</text>
</g>
<g font-size="1.8" fill="#808080">
<text x="78.5" y="29.9" transform="rotate(-90 78.5 29.9)">1</text>
<text x="103.4" y="25.1">2</text>
<text x="111.1" y="25.1">3</text>
<text x="142.2" y="25.1">11</text>
<text x="142.8" y="27.7">7</text>
<text x="74.2" y="35.3">2</text>
<text x="81.8" y="35.3">3</text>
<text x="107.7" y="32.5" transform="rotate(-90 107.7 32.5)">1</text>
<text x="142.8" y="35.3">1</text>
<text x="142.8" y="32.8">2</text>
<text x="142.8" y="30.2">4</text>
<text x="195.5" y="35.3">12</text>
<text x="103.4" y="37.8">2</text>
<text x="111.1" y="37.8">3</text>
<text x="142.2" y="37.8">10</text>
<text x="142.8" y="40.4">5</text>
<text x="196.1" y="40.4">8</text>
<text x="196.1" y="37.8">9</text>
<text x="78.5" y="42.6" transform="rotate(-90 78.5 42.6)">1</text>
<text x="107.7" y="45.2" transform="rotate(-90 107.7 45.2)">1</text>
<text x="142.8" y="42.9">3</text>
<text x="196.1" y="42.9">6</text>
<text x="74.2" y="48">2</text>
<text x="81.8" y="48">3</text>
<text x="103.4" y="50.5">2</text>
<text x="111.1" y="50.5">3</text>
<text x="78.5" y="55.3" transform="rotate(-90 78.5 55.3)">1</text>
<text x="107.7" y="57.9" transform="rotate(-90 107.7 57.9)">1</text>
<text x="74.2" y="60.7">2</text>
<text x="81.8" y="60.7">3</text>
<text x="103.4" y="63.2">2</text>
<text x="111.1" y="63.2">3</text>
<text x="78.5" y="68" transform="rotate(-90 78.5 68)">1</text>
<text x="107.7" y="70.6" transform="rotate(-90 107.7 70.6)">1</text>
<text x="205.5" y="69.3" transform="rotate(-90 205.5 69.3)">3</text>
<text x="74.2" y="73.4">2</text>
<text x="81.8" y="73.4">3</text>
<text x="103.4" y="75.9">2</text>
<text x="111.1" y="75.9">3</text>
<text x="198.7" y="72.1">1</text>
<text x="205.5" y="76.9" transform="rotate(-90 205.5 76.9)">2</text>
<text x="78.5" y="80.7" transform="rotate(-90 78.5 80.7)">1</text>
<text x="107.7" y="83.3" transform="rotate(-90 107.7 83.3)">1</text>
<text x="188.5" y="82.3">1</text>
<text x="195.3" y="79.4" transform="rotate(-90 195.3 79.4)">3</text>
<text x="74.2" y="86.1">2</text>
<text x="81.8" y="86.1">3</text>
<text x="103.4" y="88.6">2</text>
<text x="111.1" y="88.6">3</text>
<text x="185.2" y="89.6" transform="rotate(-90 185.2 89.6)">3</text>
<text x="195.3" y="87.1" transform="rotate(-90 195.3 87.1)">2</text>
<text x="78.5" y="93.4" transform="rotate(-90 78.5 93.4)">1</text>
<text x="107.7" y="96" transform="rotate(-90 107.7 96)">1</text>
<text x="178.4" y="92.5">1</text>
<text x="74.2" y="98.8">2</text>
<text x="81.8" y="98.8">3</text>
<text x="103.4" y="101.3">2</text>
<text x="111.1" y="101.3">3</text>
<text x="166.9" y="101.3">1</text>
<text x="173.7" y="98.5" transform="rotate(-90 173.7 98.5)">3</text>
<text x="185.2" y="97.2" transform="rotate(-90 185.2 97.2)">2</text>
<text x="78.5" y="106.1" transform="rotate(-90 78.5 106.1)">1</text>
<text x="173.7" y="106.1" transform="rotate(-90 173.7 106.1)">2</text>
<text x="74.2" y="111.5">2</text>
<text x="81.8" y="111.5">3</text>
<text x="107.7" y="108.7" transform="rotate(-90 107.7 108.7)">1</text>
<text x="78.5" y="118.8" transform="rotate(-90 78.5 118.8)">1</text>
<text x="103.4" y="114">2</text>
<text x="111.1" y="114">3</text>
<text x="74.2" y="124.2">2</text>
<text x="81.8" y="124.2">3</text>
<text x="107.7" y="121.4" transform="rotate(-90 107.7 121.4)">1</text>
<text x="49.3" y="172.2" transform="rotate(-90 49.3 172.2)">3</text>
<text x="78.5" y="172.2" transform="rotate(-90 78.5 172.2)">3</text>
<text x="106.4" y="172.2" transform="rotate(-90 106.4 172.2)">3</text>
<text x="134.4" y="172.2" transform="rotate(-90 134.4 172.2)">3</text>
<text x="42.5" y="175">1</text>
<text x="49.3" y="179.8" transform="rotate(-90 49.3 179.8)">2</text>
<text x="71.7" y="175">1</text>
<text x="78.5" y="179.8" transform="rotate(-90 78.5 179.8)">2</text>
<text x="99.6" y="175">1</text>
<text x="106.4" y="179.8" transform="rotate(-90 106.4 179.8)">2</text>
<text x="127.6" y="175">1</text>
<text x="134.4" y="179.8" transform="rotate(-90 134.4 179.8)">2</text>
</g>
</svg>
